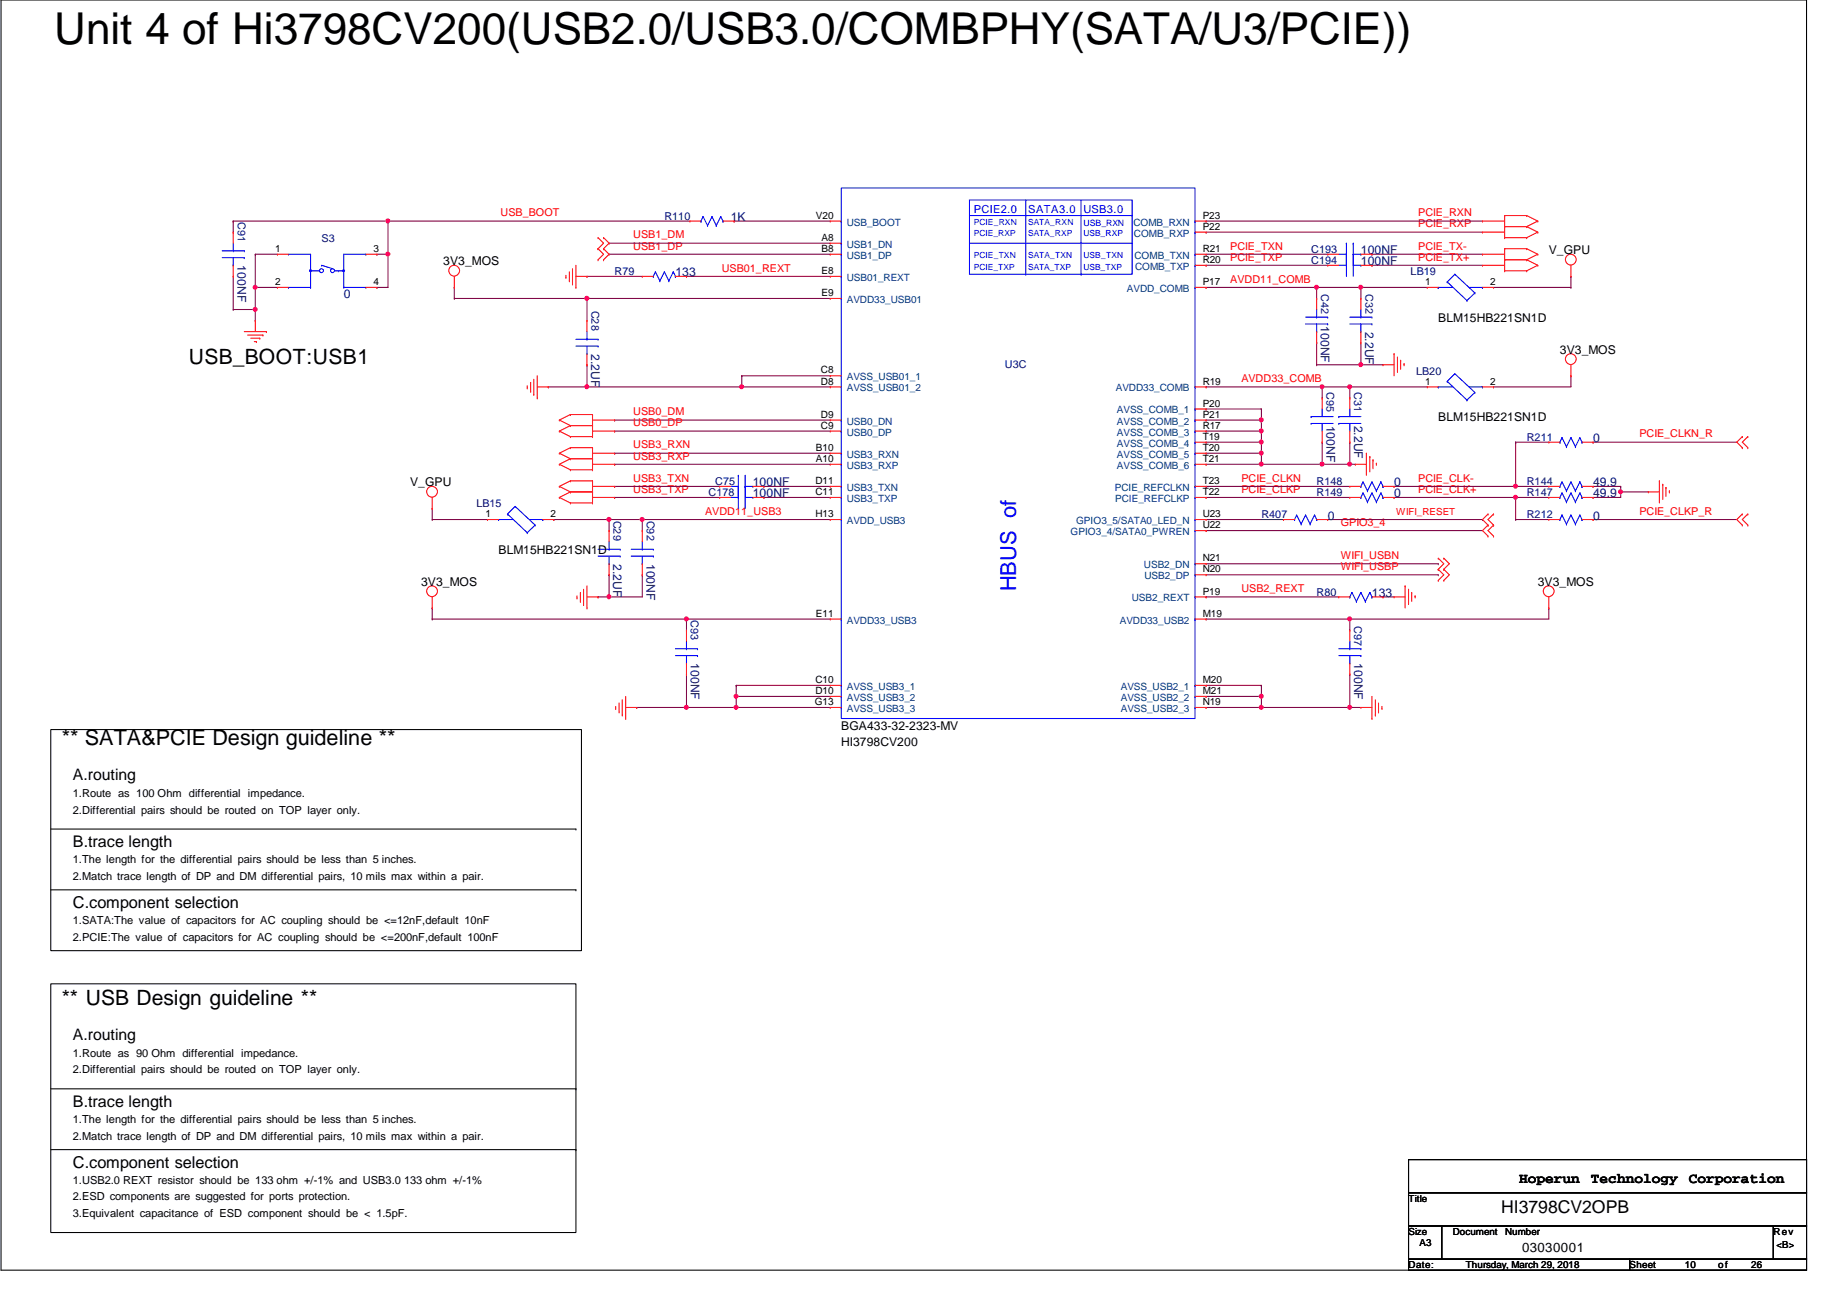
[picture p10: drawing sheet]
<svg xmlns="http://www.w3.org/2000/svg" width="297mm" height="210mm" viewBox="0 0 297 210" stroke-linecap="round" stroke-linejoin="round" font-family="sans-serif">
<path d="M.2 0h290.3v204.3h-290.3zM8.2 117.3h85.3v35.6h-85.3zM8.2 133.3h84.4M92.6 133.3h.1M8.2 158.2h84.4v40h-84.4zM8.2 143.1h84.4M92.6 143.1h.1M8.2 175.1h84.4M92.6 175.1h.1M8.2 184.9h84.4M92.6 184.9h.1" fill="none" stroke="#000" stroke-width=".17"/>
<path d="M37.5 35.6h.1M37.5 35.6v1.7M37.5 35.6h73.5M62.4 35.6h.1" fill="none" stroke="#800040" stroke-width=".17"/>
<circle cx="62.4" cy="35.5" r=".32" fill="#f0f"/>
<circle cx="62.4" cy="35.5" r=".32" fill="none" stroke="#f0f" stroke-width=".17"/>
<path d="M62.4 35.6h.1M62.4 35.6v10.6h-1.8M60.6 40.9h.1M60.6 46.2h.1M60.6 40.9h1.8M62.4 40.9h.1" fill="none" stroke="#800040" stroke-width=".17"/>
<circle cx="62.4" cy="40.9" r=".32" fill="#f0f"/>
<circle cx="62.4" cy="40.9" r=".32" fill="none" stroke="#f0f" stroke-width=".17"/>
<path d="M41.1 40.9h.1M41.1 46.2h.1M41.1 40.9h3.5M41.1 40.9v5.3M41.1 46.2h3.5" fill="none" stroke="#800040" stroke-width=".17"/>
<circle cx="41" cy="46.2" r=".32" fill="#f0f"/>
<circle cx="41" cy="46.2" r=".32" fill="none" stroke="#f0f" stroke-width=".17"/>
<path d="M37.5 49.8h.1M37.5 44.4v5.4M41.1 49.8h.1M41.1 46.2v3.6M260.6 79.1h.1M260.6 79.1v.9h-4.4M260.6 79.1h4.5M256.2 80h.1" fill="none" stroke="#800040" stroke-width=".17"/>
<circle cx="260.6" cy="79.1" r=".32" fill="#f0f"/>
<circle cx="260.6" cy="79.1" r=".32" fill="none" stroke="#f0f" stroke-width=".17"/>
<path d="M94.4 62.2h.1M94.4 62.2h39.1M119.3 62.2h.1M256.2 78.2h.1M256.2 78.2h4.4M260.6 78.2h.1M260.6 78.2v.9" fill="none" stroke="#800040" stroke-width=".17"/>
<circle cx="119.3" cy="62.2" r=".32" fill="#f0f"/>
<circle cx="119.3" cy="62.2" r=".32" fill="none" stroke="#f0f" stroke-width=".17"/>
<circle cx="94.4" cy="62.2" r=".32" fill="#f0f"/>
<circle cx="94.4" cy="62.2" r=".32" fill="none" stroke="#f0f" stroke-width=".17"/>
<path d="M94.4 58.7h.1M94.4 58.7v3.5h-6.2M88.2 62.2h.1M119.3 60.5h.1M119.3 60.5v1.7M119.3 60.5h14.2M102.4 113.8h.1M102.4 113.8h8" fill="none" stroke="#800040" stroke-width=".17"/>
<circle cx="110.4" cy="113.8" r=".32" fill="#f0f"/>
<circle cx="110.4" cy="113.8" r=".32" fill="none" stroke="#f0f" stroke-width=".17"/>
<path d="M110.4 108.5h.1M110.4 113.8h.1M110.4 108.5v5.3M110.4 113.8h23.1M118.4 113.8h.1" fill="none" stroke="#800040" stroke-width=".17"/>
<circle cx="118.4" cy="113.8" r=".32" fill="#f0f"/>
<circle cx="118.4" cy="113.8" r=".32" fill="none" stroke="#f0f" stroke-width=".17"/>
<path d="M118.4 112h.1M118.4 110.2h.1M118.4 110.2v3.6M118.4 110.2h15.1M118.4 112h15.1" fill="none" stroke="#800040" stroke-width=".17"/>
<circle cx="118.4" cy="112" r=".32" fill="#f0f"/>
<circle cx="118.4" cy="112" r=".32" fill="none" stroke="#f0f" stroke-width=".17"/>
<path d="M194 112h.1M194 112h8.9" fill="none" stroke="#800040" stroke-width=".17"/>
<circle cx="202.8" cy="112" r=".32" fill="#f0f"/>
<circle cx="202.8" cy="112" r=".32" fill="none" stroke="#f0f" stroke-width=".17"/>
<path d="M194 113.8h.1M202.9 112h.1M202.9 112v1.8h-8.9" fill="none" stroke="#800040" stroke-width=".17"/>
<circle cx="202.8" cy="113.8" r=".32" fill="#f0f"/>
<circle cx="202.8" cy="113.8" r=".32" fill="none" stroke="#f0f" stroke-width=".17"/>
<path d="M202.9 113.8h.1M217.1 108.5h.1M217.1 108.5v5.3h-14.2" fill="none" stroke="#800040" stroke-width=".17"/>
<circle cx="217.1" cy="113.8" r=".32" fill="#f0f"/>
<circle cx="217.1" cy="113.8" r=".32" fill="none" stroke="#f0f" stroke-width=".17"/>
<path d="M98 92.5h.1M98 96h.1M98 92.5v3.5M98 96h5.3M194 110.2h.1M194 110.2h8.9M202.9 110.2h.1M202.9 110.2v1.8M217.1 113.8h.1M217.1 113.8h1.8" fill="none" stroke="#800040" stroke-width=".17"/>
<circle cx="97.9" cy="96" r=".32" fill="#f0f"/>
<circle cx="97.9" cy="96" r=".32" fill="none" stroke="#f0f" stroke-width=".17"/>
<path d="M94.4 44.4h.1M94.4 44.4h8.9M211.7 58.7h.1M211.7 55.1h.1M211.7 58.7h10.7M211.7 55.1v3.6M218.9 58.7h.1M218.9 55.1v3.6M96.2 96h.1M96.2 96h1.8M103.3 92.5h.1M103.3 92.5v3.5" fill="none" stroke="#800040" stroke-width=".17"/>
<circle cx="218.8" cy="58.6" r=".32" fill="#f0f"/>
<circle cx="218.8" cy="58.6" r=".32" fill="none" stroke="#f0f" stroke-width=".17"/>
<path d="M212.6 71.1h.1M212.6 71.1v3.6M222.4 96h.1M222.4 96h1.8" fill="none" stroke="#800040" stroke-width=".17"/>
<circle cx="212.6" cy="74.6" r=".32" fill="#f0f"/>
<circle cx="212.6" cy="74.6" r=".32" fill="none" stroke="#f0f" stroke-width=".17"/>
<path d="M212.6 74.7h.1M212.6 74.7h5.4M217.1 71.1h.1M217.1 74.7h.1M217.1 71.1v3.6" fill="none" stroke="#800040" stroke-width=".17"/>
<circle cx="217.1" cy="74.6" r=".32" fill="#f0f"/>
<circle cx="217.1" cy="74.6" r=".32" fill="none" stroke="#f0f" stroke-width=".17"/>
<path d="M194 74.7h.1M194 74.7h8.9" fill="none" stroke="#800040" stroke-width=".17"/>
<circle cx="202.8" cy="74.6" r=".32" fill="#f0f"/>
<circle cx="202.8" cy="74.6" r=".32" fill="none" stroke="#f0f" stroke-width=".17"/>
<path d="M194 65.8h.1M194 67.6h.1M194 65.8h8.9M194 67.6h8.9M202.9 74.7h.1M202.9 72.9h.1M202.9 71.1h.1M202.9 69.3h.1M202.9 67.6h.1M202.9 65.8h.1M202.9 74.7h9.7M202.9 65.8v8.9" fill="none" stroke="#800040" stroke-width=".17"/>
<circle cx="202.8" cy="67.5" r=".32" fill="#f0f"/>
<circle cx="202.8" cy="67.5" r=".32" fill="none" stroke="#f0f" stroke-width=".17"/>
<path d="M194 69.3h.1M194 69.3h8.9" fill="none" stroke="#800040" stroke-width=".17"/>
<circle cx="202.8" cy="69.3" r=".32" fill="#f0f"/>
<circle cx="202.8" cy="69.3" r=".32" fill="none" stroke="#f0f" stroke-width=".17"/>
<path d="M194 71.1h.1M194 71.1h8.9" fill="none" stroke="#800040" stroke-width=".17"/>
<circle cx="202.8" cy="71.1" r=".32" fill="#f0f"/>
<circle cx="202.8" cy="71.1" r=".32" fill="none" stroke="#f0f" stroke-width=".17"/>
<path d="M194 72.9h.1M194 72.9h8.9" fill="none" stroke="#800040" stroke-width=".17"/>
<circle cx="202.8" cy="72.9" r=".32" fill="#f0f"/>
<circle cx="202.8" cy="72.9" r=".32" fill="none" stroke="#f0f" stroke-width=".17"/>
<path d="M224.2 80h.1M224.2 80h19.6" fill="none" stroke="#800040" stroke-width=".17"/>
<circle cx="243.7" cy="80" r=".32" fill="#f0f"/>
<circle cx="243.7" cy="80" r=".32" fill="none" stroke="#f0f" stroke-width=".17"/>
<path d="M224.2 78.2h.1M224.2 78.2h24.9M243.8 78.2h.1M243.8 71.1h.1M243.8 71.1v7.1M243.8 80h.1M243.8 83.6h.1M243.8 80h5.3M243.8 83.6h5.3M243.8 80v3.6" fill="none" stroke="#800040" stroke-width=".17"/>
<circle cx="243.7" cy="78.2" r=".32" fill="#f0f"/>
<circle cx="243.7" cy="78.2" r=".32" fill="none" stroke="#f0f" stroke-width=".17"/>
<g fill="none" stroke="#800040" stroke-width=".17">
<path d="M194 42.7h.1M194 40.9h.1M194 42.7h19.5M194 40.9h19.5M240.2 46.2h12.4M252.6 46.2h.1M252.6 44.4h.1M252.6 44.4v1.8M98.8 78.2h.1M98.8 78.2h16.9M194 78.2h.1M194 62.2h.1"/>
<path d="M194 78.2h23.1M194 62.2h18.6M243.8 71.1h.1M243.8 71.1h5.3M69.5 81.8h.1M69.5 83.6h.1M69.5 81.8v1.8M69.5 83.6h8.9M98.8 80h.1M98.8 80h16.9M194 80h.1M194 80h23.1"/>
</g>
<circle cx="212.6" cy="62.2" r=".32" fill="#f0f"/>
<circle cx="212.6" cy="62.2" r=".32" fill="none" stroke="#f0f" stroke-width=".17"/>
<path d="M212.6 62.2h.1M212.6 62.2h16.9M217.1 62.2h.1" fill="none" stroke="#800040" stroke-width=".17"/>
<circle cx="217.1" cy="62.2" r=".32" fill="#f0f"/>
<circle cx="217.1" cy="62.2" r=".32" fill="none" stroke="#f0f" stroke-width=".17"/>
<path d="M194 46.2h.1M194 46.2h17.7M212.6 62.2h.1M212.6 62.2v1.8M217.1 62.2h.1M217.1 62.2v1.8" fill="none" stroke="#800040" stroke-width=".17"/>
<circle cx="211.7" cy="46.2" r=".32" fill="#f0f"/>
<circle cx="211.7" cy="46.2" r=".32" fill="none" stroke="#f0f" stroke-width=".17"/>
<path d="M211.7 46.2h.1M211.7 46.2v1.8M211.7 46.2h17.8M218.9 46.2h.1" fill="none" stroke="#800040" stroke-width=".17"/>
<circle cx="218.8" cy="46.2" r=".32" fill="#f0f"/>
<circle cx="218.8" cy="46.2" r=".32" fill="none" stroke="#f0f" stroke-width=".17"/>
<path d="M218.9 46.2h.1M218.9 46.2v1.8M89.1 83.6h.1M89.1 83.6h8.9" fill="none" stroke="#800040" stroke-width=".17"/>
<circle cx="97.9" cy="83.5" r=".32" fill="#f0f"/>
<circle cx="97.9" cy="83.5" r=".32" fill="none" stroke="#f0f" stroke-width=".17"/>
<path d="M98 83.6h.1M98 83.6h35.5M103.3 83.6h.1" fill="none" stroke="#800040" stroke-width=".17"/>
<circle cx="103.3" cy="83.5" r=".32" fill="#f0f"/>
<circle cx="103.3" cy="83.5" r=".32" fill="none" stroke="#f0f" stroke-width=".17"/>
<g fill="none" stroke="#800040" stroke-width=".17">
<path d="M118.1 35.6h.1M118.1 35.6h15.4M73.1 48h.1M73.1 48h21.3M94.4 48h.1M94.4 48v3.6M110.4 44.4h.1M110.4 44.4h23.1M220.6 40.9h.1M220.6 42.7h.1M220.6 40.9h17.8M220.6 42.7h17.8"/>
<path d="M98.8 67.6h.1M98.8 69.3h.1M98.8 72.9h.1M98.8 74.7h.1M98.8 67.6h34.7M98.8 69.3h34.7M98.8 72.9h34.7M98.8 74.7h34.7M122.8 78.2h.1M122.8 78.2h10.7M98 83.6h.1M98 83.6v1.7"/>
<path d="M103.3 83.6h.1M103.3 83.6v1.7M122.8 80h.1M122.8 80h10.7M194 96h.1M194 96h21.3"/>
</g>
<circle cx="94.4" cy="48" r=".32" fill="#f0f"/>
<circle cx="94.4" cy="48" r=".32" fill="none" stroke="#f0f" stroke-width=".17"/>
<path d="M73.1 46.2h.1M73.1 46.2v1.8M94.4 48h.1M94.4 48h39.1M69.5 99.6h.1M69.5 99.6h64M110.4 99.6h.1" fill="none" stroke="#800040" stroke-width=".17"/>
<circle cx="110.4" cy="99.5" r=".32" fill="#f0f"/>
<circle cx="110.4" cy="99.5" r=".32" fill="none" stroke="#f0f" stroke-width=".17"/>
<path d="M69.5 97.8h.1M69.5 97.8v1.8M110.4 99.6h.1M110.4 99.6v1.7M217.1 99.6h.1M217.1 99.6v1.7M217.1 99.6h32" fill="none" stroke="#800040" stroke-width=".17"/>
<circle cx="217.1" cy="99.5" r=".32" fill="#f0f"/>
<circle cx="217.1" cy="99.5" r=".32" fill="none" stroke="#f0f" stroke-width=".17"/>
<g fill="none" stroke="#800040" stroke-width=".17">
<path d="M98 39.1h.1M98 39.1h35.5M194 37.3h.1M194 35.6h.1M194 37.3h44.4M194 35.6h44.4M37.5 49.8h3.6M41.1 49.8h.1M98 40.9h.1M98 40.9h35.5M240.2 62.2h.1M252.6 60.5h.1"/>
<path d="M252.6 60.5v1.7h-12.4M256.2 71.1h.1M256.2 71.1h23.1M194 99.6h.1M194 85.3h.1M194 99.6h23.1M194 85.3h44.4M194 90.7h37.3M194 92.5h37.3M231.3 90.7h.1M231.3 92.5h.1M249.1 97.8h.1"/>
<path d="M249.1 97.8v1.8M256.2 83.6h.1M256.2 83.6h23.1"/>
</g>
<circle cx="41" cy="49.8" r=".32" fill="#f0f"/>
<circle cx="41" cy="49.8" r=".32" fill="none" stroke="#f0f" stroke-width=".17"/>
<path d="M41.1 51.6h.1M41.1 49.8v1.8M194 83.6h12.4M206.4 83.6h.1M213.5 83.6h24.9M238.4 83.6h.1" fill="none" stroke="#800040" stroke-width=".17"/>
<g fill="none" stroke="#f00" stroke-width=".17">
<path d="M37.5 37.3h.1M37.5 37.3v1.8M96.2 38.2h.1M96.2 38.2l.9 .9-.9 .9M97.1 38.2h.1M97.1 38.2l.9 .9-.9 .9M111 35.6h.1M111 35.6h1.7M116.3 35.6h1.8M118.1 35.6h.1M133.5 35.6h.1M133.5 39.1h.1"/>
<path d="M133.5 35.6h1.8M133.5 39.1h1.8M192.2 37.3h1.8M192.2 35.6h1.8M194 37.3h.1M194 35.6h.1M238.4 37.3h.1M238.4 35.6h.1M238.4 37.3h3.6M238.4 35.6h3.6M242 36.4h.1M242 38.2h.1"/>
<path d="M242 34.7h.1M242 34.7v3.5M242 36.4h3.5M242 38.2h3.5M242 34.7h3.5M245.5 36.4h.1M245.5 38.2h.1M245.5 34.7h.1M245.5 36.4l1.8 .9M245.5 34.7l1.8 .9M247.3 37.3h.1M247.3 35.6h.1"/>
<path d="M247.3 37.3l-1.8 .9M247.3 35.6l-1.8 .8M37.5 44.4h.1M37.5 42.7v1.7M39.3 53.3h3.5M39.8 53.9h2.5M40.3 54.4h1.5M40.9 54.9h.3M41.1 51.6h.1M41.1 51.6v1.7M41.2 54.9h.1M41.8 54.4h.1"/>
<path d="M42.3 53.9h.1M42.8 53.3h.1M44.6 40.9h.1M44.6 46.2h.1M44.6 40.9h1.8M44.6 46.2h1.8M58.8 40.9h1.8M58.8 46.2h1.8M60.6 40.9h.1M60.6 46.2h.1M73.1 46.2h.1M73.1 44.4v1.8"/>
<path d="M91 44.6h.1M91 44.3v.3M91.6 45.2h.1M91.6 43.7v1.5M92.1 45.7h.1M92.1 43.2v2.5M92.6 46.2h.1M92.6 44.4h1.8M92.6 42.7v3.5M94.4 44.4h.1M94.4 51.6h.1M94.4 58.7h.1"/>
<path d="M94.4 51.6v1.7M94.4 56.9v1.8M96.2 40h.1M96.2 41.8h.1M96.2 40l.9 .9-.9 .9M97.1 40h.1M97.1 41.8h.1M97.1 40l.9 .9-.9 .9M103.3 44.4h.1M103.3 44.4h1.8M108.6 44.4h1.8M110.4 44.4h.1"/>
<path d="M133.5 48h.1M133.5 44.4h.1M133.5 40.9h.1M133.5 40.9h1.8M133.5 44.4h1.8M133.5 48h1.8M192.2 42.7h1.8M192.2 40.9h1.8M192.2 46.2h1.8M194 46.2h.1M194 42.7h.1M194 40.9h.1"/>
<path d="M211.7 48h.1M211.7 55.1h.1M211.7 48v1.8M211.7 53.3v1.8M213.5 40.9h.1M213.5 42.7h.1M213.5 42.7h1.8M213.5 40.9h1.8M218.9 48h.1M218.9 55.1h.1M218.9 42.7h1.7M218.9 40.9h1.7"/>
<path d="M218.9 48v1.8M218.9 53.3v1.8M220.6 40.9h.1M220.6 42.7h.1M222.4 58.7h.1M222.4 58.7h1.8M224.2 56.9h.1M224.2 56.9v3.6M224.7 57.4h.1M224.7 57.4v2.5M225.3 58h.1M225.3 58v1.4"/>
<path d="M225.8 58.5h.1M225.8 58.5v.3M229.5 46.2h.1M229.5 46.2h1.8M238.4 42.7h.1M238.4 40.9h.1M238.4 42.7h3.6M238.4 40.9h3.6M238.4 46.2h1.8M240.2 46.2h.1M242 41.8h.1M242 43.6h.1"/>
<path d="M242 40h.1M242 41.8h3.5M242 40v3.6M242 43.6h3.5M242 40h3.5M245.5 41.8h.1M245.5 43.6h.1M245.5 40h.1M245.5 41.8l1.8 .9M245.5 40l1.8 .9M247.3 42.7h.1M247.3 40.9h.1"/>
<path d="M247.3 42.7l-1.8 .9M247.3 40.9l-1.8 .9M252.6 44.4h.1M252.6 42.7v1.7M252.6 58.7v1.8M84.8 62.4h.1M84.8 62.1v.3M85.3 62.9h.1M85.3 61.5v1.4M85.8 63.5h.1M85.8 61v2.5M86.4 64h.1"/>
<path d="M86.4 62.2h1.8M86.4 60.5v3.5M88.2 62.2h.1M90 74.7h.1M90 78.2h.1M90 67.6h.1M90 69.3h.1M90 72.9h.1M90 74.7l1.7 .9M90 78.2l1.7 .9M90 67.6l1.7 .9M90 69.3l1.7 .9"/>
<path d="M90 72.9l1.7 .9M91.7 73.8h.1M91.7 75.6h.1M91.7 77.3h.1M91.7 79.1h.1M91.7 66.7h.1M91.7 68.5h.1M91.7 70.2h.1M91.7 72h.1M91.7 79.1h3.6M91.7 73.8l-1.7 .9M91.7 73.8h3.6"/>
<path d="M91.7 75.6h3.6M91.7 77.3l-1.7 .9M91.7 77.3h3.6M91.7 66.7l-1.7 .9M91.7 66.7h3.6M91.7 68.5h3.6M91.7 68.5l-1.7 .8M91.7 70.2h3.6M91.7 72l-1.7 .9M91.7 72h3.6M91.7 79.1l-1.7 .9M95.3 73.8h.1"/>
<path d="M95.3 75.6h.1M95.3 77.3h.1M95.3 79.1h.1M95.3 66.7h.1M95.3 68.5h.1M95.3 70.2h.1M95.3 72h.1M95.3 74.7h3.5M95.3 66.7v3.5M95.3 72v3.6M95.3 77.3v3.6M95.3 78.2h3.5"/>
<path d="M95.3 67.6h3.5M95.3 69.3h3.5M95.3 72.9h3.5M98.8 74.7h.1M98.8 78.2h.1M98.8 67.6h.1M98.8 69.3h.1M98.8 72.9h.1M115.7 78.2h.1M115.7 78.2h1.8M121.1 78.2h1.7M122.8 78.2h.1"/>
<path d="M133.5 78.2h.1M133.5 62.2h.1M133.5 60.5h.1M133.5 74.7h.1M133.5 72.9h.1M133.5 69.3h.1M133.5 67.6h.1M133.5 62.2h1.8M133.5 74.7h1.8M133.5 78.2h1.8M133.5 67.6h1.8M133.5 69.3h1.8"/>
<path d="M133.5 72.9h1.8M133.5 60.5h1.8M192.2 62.2h1.8M192.2 74.7h1.8M192.2 78.2h1.8M192.2 67.6h1.8M192.2 69.3h1.8M192.2 72.9h1.8M192.2 71.1h1.8M192.2 65.8h1.8M194 62.2h.1M194 78.2h.1"/>
<path d="M194 74.7h.1M194 72.9h.1M194 71.1h.1M194 69.3h.1M194 67.6h.1M194 65.8h.1M212.6 71.1h.1M212.6 64h.1M212.6 64v1.8M212.6 69.3v1.8M217.1 71.1h.1M217.1 64h.1"/>
<path d="M217.1 78.2h.1M217.1 78.2h1.8M217.1 64v1.8M217.1 69.3v1.8M218 74.7h.1M218 74.7h1.7M219.7 72.9h.1M219.7 72.9v3.6M220.3 73.4h.1M220.3 73.4v2.5M220.8 74h.1M220.8 74v1.4"/>
<path d="M221.4 74.5h.1M221.4 74.5v.3M222.4 78.2h1.8M224.2 78.2h.1M229.5 62.2h.1M229.5 62.2h1.8M238.4 62.2h1.8M240.2 62.2h.1M249.1 71.1h.1M249.1 78.2h.1M249.1 78.2h1.8M249.1 71.1h1.8"/>
<path d="M252.6 60.5h.1M254.4 78.2h1.8M254.4 71.1h1.8M256.2 71.1h.1M256.2 78.2h.1M265.1 79.1h.1M265.1 79.1h1.8M266.9 77.3h.1M266.9 77.3v3.6M267.4 77.9h.1M267.4 77.9v2.4M267.9 78.4h.1"/>
<path d="M267.9 78.4v1.4M268.5 79h.1M268.5 79v.3M280.2 70.2h.1M280.2 72h.1M280.2 70.2l-.9 .9 .9 .9M281.1 72h.1M281.1 70.2h.1M281.1 70.2l-.9 .9 .9 .9M69.5 81.8h.1M69.5 97.8h.1M69.5 80v1.8"/>
<path d="M69.5 96v1.8M78.4 83.6h.1M78.4 83.6h1.8M87.3 83.6h1.8M89.1 83.6h.1M90 80h.1M90 80l1.7 .9M91.7 80.9h.1M91.7 80.9h3.6M92.8 96.2h.1M92.8 95.8v.4M93.3 96.7h.1"/>
<path d="M93.3 95.3v1.4M93.8 97.2h.1M93.8 94.8v2.4M94.4 97.8h.1M94.4 96h1.8M94.4 94.2v3.6M95.3 80.9h.1M95.3 80h3.5M96.2 96h.1M98 85.3h.1M98 92.5h.1M98 85.3v1.8"/>
<path d="M98 90.7v1.8M98.8 80h.1M103.3 85.3h.1M103.3 92.5h.1M103.3 85.3v1.8M103.3 90.7v1.8M115.7 80h.1M115.7 80h1.8M121.1 80h1.7M122.8 80h.1M133.5 99.6h.1M133.5 83.6h.1"/>
<path d="M133.5 80h.1M133.5 80h1.8M133.5 99.6h1.8M133.5 83.6h1.8M192.2 96h1.8M192.2 80h1.8M192.2 99.6h1.8M192.2 83.6h1.8M192.2 92.5h1.8M192.2 90.7h1.8M192.2 85.3h1.8M194 96h.1"/>
<path d="M194 99.6h.1M194 92.5h.1M194 90.7h.1M194 80h.1M194 85.3h.1M194 83.6h.1M206.4 83.6h.1M206.4 83.6h1.8M211.7 83.6h1.8M213.5 83.6h.1M215.3 96h.1M215.3 96h1.8"/>
<path d="M217.1 80h.1M217.1 80h1.8M220.6 96h1.8M222.4 96h.1M222.4 80h1.8M224.2 96h.1M224.2 80h.1M224.2 96h1.8M226 94.2h.1M226 94.2v3.6M226.5 94.8h.1M226.5 94.8v2.4"/>
<path d="M227 95.3h.1M227 95.3v1.4M227.6 95.8h.1M227.6 95.8v.4M231.3 91.6h.1M231.3 93.3h.1M231.3 89.8h.1M231.3 91.6l.9 .9-.9 .8M231.3 89.8l.9 .9-.9 .9M232.2 93.3h.1M232.2 91.6h.1M232.2 89.8h.1"/>
<path d="M232.2 89.8l.9 .9-.9 .9M232.2 91.6l.9 .9-.9 .8M239.3 84.5h.1M239.3 86.2h.1M239.3 82.7h.1M239.3 84.5l-.9 .8 .9 .9M239.3 82.7l-.9 .9 .9 .9M240.2 86.2h.1M240.2 84.5h.1M240.2 82.7h.1M240.2 84.5l-.9 .8 .9 .9M240.2 82.7l-.9 .9 .9 .9"/>
<path d="M249.1 97.8h.1M249.1 80h.1M249.1 83.6h.1M249.1 80h1.8M249.1 96v1.8M249.1 83.6h1.8M254.4 80h1.8M254.4 83.6h1.8M256.2 80h.1M256.2 83.6h.1M280.2 82.7h.1M280.2 84.5h.1"/>
<path d="M280.2 82.7l-.9 .9 .9 .9M281.1 84.5h.1M281.1 82.7h.1M281.1 82.7l-.9 .9 .9 .9M99 114h.1M99 113.6v.4M99.6 114.5h.1M99.6 113.1v1.4M100.1 115h.1M100.1 112.6v2.4M100.6 115.6h.1M100.6 113.8h1.8"/>
<path d="M100.6 112v3.6M102.4 113.8h.1M110.4 101.3h.1M110.4 108.5h.1M110.4 101.3v1.8M110.4 106.7v1.8M133.5 113.8h.1M133.5 112h.1M133.5 110.2h.1M133.5 113.8h1.8M133.5 112h1.8M133.5 110.2h1.8"/>
<path d="M192.2 113.8h1.8M192.2 112h1.8M192.2 110.2h1.8M194 113.8h.1M194 112h.1M194 110.2h.1M217.1 101.3h.1M217.1 108.5h.1M217.1 101.3v1.8M217.1 106.7v1.8M218.9 113.8h.1M218.9 113.8h1.7"/>
<path d="M220.6 115.6h.1M220.6 112v3.6M221.2 115h.1M221.2 112.6v2.4M221.7 114.5h.1M221.7 113.1v1.4M222.2 114h.1M222.2 113.6v.4"/>
<circle cx="73" cy="43.5" r=".87"/>
<circle cx="252.6" cy="57.8" r=".87"/>
<circle cx="252.6" cy="41.8" r=".87"/>
<circle cx="69.5" cy="79.1" r=".87"/>
<circle cx="69.5" cy="95.1" r=".87"/>
<circle cx="249.1" cy="95.1" r=".87"/>
</g>
<path d="M226.5 186.5h64v5.4h-64zM226.5 191.9h64v5.3h-64zM226.5 197.2h5.4v5.3h-5.4zM231.9 197.2h53.3v5.3h-53.3zM285.2 197.2h5.3v5.3h-5.3zM226.5 202.5h35.6v1.8h-35.6zM262.1 202.5h28.4v1.8h-28.4z" fill="none" stroke="#000" stroke-width=".17"/>
<g fill="none" stroke="#00f" stroke-width=".17">
<path d="M37.5 39.1v1.2M112.7 35.6h.1M113.1 34.8h.1M113.1 34.8l.7 1.5M113.1 34.8l-.4 .8M113.8 36.3h.1M114.5 34.8h.1M114.5 34.8l.7 1.5M114.5 34.8l-.7 1.5M115.2 36.3h.1M115.9 34.8h.1M115.9 34.8l-.7 1.5"/>
<path d="M115.9 34.8l.4 .8M116.3 35.6h.1M135.3 30.2h56.9v85.4h-56.9zM135.3 35.6h.1M135.3 39.1h.1M155.9 32.2h26.2v11.9h-26.2zM155.9 34.7h26.2M155.9 39.1h26.2M165 32.2v11.9M173.9 32.2v11.9M182.1 34.7h.1M182.1 39.1h.1"/>
<path d="M192.2 37.3h.1M192.2 35.6h.1M216.5 39.1h.1M216.5 39.1v5.3M217.6 39.1h.1M217.6 39.1v5.3M35.7 41.4h3.6M35.7 40.3h3.6M37.5 42.7h.1M37.5 40.3h.1M37.5 41.4v1.3M39.3 41.4h.1"/>
<path d="M39.3 40.3h.1M46.4 46.2h.1M46.4 40.9h.1M46.4 40.9h3.5v5.3M46.4 46.2h3.5M49.8 43.4h.2v.2h-.2zM49.9 46.2h.1M49.9 43.6h.1M49.9 43.6h1.5M51.4 43.6h.1M51.7 42.7h.1M51.7 42.7l1.8 .5"/>
<path d="M53.8 43.6h1.5M54.4 43.6h.1M55.1 43.4h.3v.2h-.3zM55.3 43.6h.1M55.3 46.2h.1M55.3 46.2h3.5M58.8 40.9h.1M58.8 46.2h.1M58.8 40.9h-3.5v5.3M92.6 55.7h3.6M92.6 54.6h3.6M94.4 56.9h.1"/>
<path d="M94.4 54.6h.1M94.4 53.3v1.3M94.4 55.7v1.2M96.2 55.7h.1M96.2 54.6h.1M105.1 44.4h.1M105.4 43.7h.1M105.4 43.7l.7 1.5M105.4 43.7l-.3 .7M106.1 45.2h.1M106.8 43.7h.1M106.8 43.7l.8 1.5"/>
<path d="M106.8 43.7l-.7 1.5M107.6 45.2h.1M108.3 43.7h.1M108.3 43.7l-.7 1.5M108.3 43.7l.3 .7M108.6 44.4h.1M135.3 48h.1M135.3 44.4h.1M135.3 40.9h.1M165 44.1h.1M173.9 44.1h.1M192.2 46.2h.1"/>
<path d="M192.2 42.7h.1M192.2 40.9h.1M210 52.1h3.5M210 51h3.5M211.7 53.3h.1M211.7 51h.1M211.7 49.8v1.2M211.7 52.1v1.2M213.5 52.1h.1M213.5 51h.1M215.3 40.9h1.2M215.3 42.7h1.2"/>
<path d="M216.5 40.9h.1M216.5 42.7h.1M217.1 52.1h3.5M217.1 51h3.5M217.6 40.9h.1M217.6 40.9h1.3M217.6 42.7h1.3M218.9 40.9h.1M218.9 53.3h.1M218.9 51h.1M218.9 42.7h.1M218.9 49.8v1.2"/>
<path d="M218.9 52.1v1.2M220.6 52.1h.1M220.6 51h.1M231.3 46.2h.1M231.3 46.2h2.3M232.7 45.3h.1M232.7 45.3l3.2 3M234 44.1h.1M234 44.1l-1.3 1.2M234 44.1l3.2 3M235.9 48.3h.1M236.3 46.2h2.1"/>
<path d="M237.2 47.1h.1M237.2 47.1l-1.3 1.2M238.4 46.2h.1M117.5 78.2h1.2M118.7 78.2h.1M118.7 76.5h.1M118.7 76.5v5.3M119.8 76.5h.1M119.8 78.2h.1M119.8 78.2h1.3M119.8 76.5v5.3M121.1 78.2h.1"/>
<path d="M135.3 78.2h.1M135.3 62.2h.1M135.3 60.5h.1M135.3 74.7h.1M135.3 72.9h.1M135.3 69.3h.1M135.3 67.6h.1M192.2 62.2h.1M192.2 78.2h.1M192.2 74.7h.1M192.2 72.9h.1M192.2 71.1h.1"/>
<path d="M192.2 69.3h.1M192.2 67.6h.1M192.2 65.8h.1M210.9 67h.1M210.9 68.1h.1M210.9 67h3.5M210.9 68.1h3.5M212.6 65.8h.1M212.6 68.1h.1M212.6 65.8v1.2M212.6 68.1v1.2M215.3 67h.1"/>
<path d="M215.3 68.1h.1M215.3 67h3.6M215.3 68.1h3.6M217.1 65.8h.1M217.1 68.1h.1M217.1 65.8v1.2M217.1 68.1v1.2M218.9 78.2h.1M219.2 79.3h.1M219.2 77.5h.1M219.2 79.3l.7 1.4M219.2 79.3l-.3 .7"/>
<path d="M219.2 77.5l.7 1.5M219.2 77.5l-.3 .7M219.9 79h.1M220.6 79.3h.1M220.6 77.5h.1M220.6 79.3l.8 1.4M220.6 79.3l-.7 1.4M220.6 77.5l.8 1.5M220.6 77.5l-.7 1.5M221.4 79h.1M222.1 79.3h.1M222.1 77.5h.1"/>
<path d="M222.1 79.3l-.7 1.4M222.1 79.3l.3 .7M222.1 77.5l-.7 1.5M222.1 77.5l.3 .7M222.4 78.2h.1M231.3 62.2h.1M231.3 62.2h2.3M232.7 61.3h.1M232.7 61.3l3.2 3M234 60.1h.1M234 60.1l-1.3 1.2M234 60.1l3.2 3"/>
<path d="M235.9 64.3h.1M236.3 62.2h2.1M237.2 63.1h.1M237.2 63.1l-1.3 1.2M238.4 62.2h.1M250.9 71.1h.1M250.9 78.2h.1M251.2 70.4h.1M251.2 79.3h.1M251.2 77.5h.1M251.2 70.4l.7 1.4M251.2 70.4l-.3 .7"/>
<path d="M251.2 79.3l.7 1.4M251.2 79.3l-.3 .7M251.2 77.5l.7 1.5M251.2 77.5l-.3 .7M251.9 71.8h.1M251.9 79h.1M252.6 70.4h.1M252.6 79.3h.1M252.6 77.5h.1M252.6 70.4l.8 1.4M252.6 70.4l-.7 1.4M252.6 79.3l.8 1.4"/>
<path d="M252.6 79.3l-.7 1.4M252.6 77.5l.8 1.5M252.6 77.5l-.7 1.5M253.4 71.8h.1M253.4 79h.1M254.1 70.4h.1M254.1 79.3h.1M254.1 77.5h.1M254.1 70.4l-.7 1.4M254.1 70.4l.3 .7M254.1 79.3l-.7 1.4M254.1 79.3l.3 .7"/>
<path d="M254.1 77.5l-.7 1.5M254.1 77.5l.3 .7M254.4 71.1h.1M254.4 78.2h.1M80.2 83.6h.1M80.2 83.6h2.3M81.6 82.7h.1M81.6 82.7l3.2 3M82.8 81.4h.1M82.8 81.4l-1.2 1.3M82.8 81.4l3.3 3.1M84.8 85.7h.1"/>
<path d="M85.2 83.6h2.1M86.1 84.5h.1M86.1 84.5l-1.3 1.2M87.3 83.6h.1M96.2 89.5h3.5M96.2 88.3h3.5M98 90.7h.1M98 88.3h.1M98 87.1v1.2M98 89.5v1.2M99.7 89.5h.1M99.7 88.3h.1"/>
<path d="M101.5 89.5h3.6M101.5 88.3h3.6M103.3 90.7h.1M103.3 88.3h.1M103.3 87.1v1.2M103.3 89.5v1.2M105.1 89.5h.1M105.1 88.3h.1M117.5 80h1.2M118.7 80h.1M119.8 80h1.3M121.1 80h.1"/>
<path d="M135.3 99.6h.1M135.3 83.6h.1M135.3 80h.1M192.2 96h.1M192.2 99.6h.1M192.2 92.5h.1M192.2 90.7h.1M192.2 80h.1M192.2 85.3h.1M192.2 83.6h.1M208.2 83.6h.1M208.5 82.8h.1"/>
<path d="M208.5 82.8l.8 1.5M208.5 82.8l-.3 .8M209.3 84.3h.1M210 82.8h.1M210 82.8l.7 1.5M210 82.8l-.7 1.5M210.7 84.3h.1M211.4 82.8h.1M211.4 82.8l-.7 1.5M211.4 82.8l.3 .8M211.7 83.6h.1M217.1 96h.1"/>
<path d="M217.4 95.3h.1M217.4 95.3l.7 1.4M217.4 95.3l-.3 .7M218.1 96.7h.1M218.9 80h.1M218.9 95.3h.1M218.9 95.3l.7 1.4M218.9 95.3l-.8 1.4M219.6 96.7h.1M219.9 80.7h.1M220.3 95.3h.1M220.3 95.3l-.7 1.4"/>
<path d="M220.3 95.3l.3 .7M220.6 96h.1M221.4 80.7h.1M222.4 80h.1M250.9 80h.1M250.9 83.6h.1M251.2 82.8h.1M251.2 82.8l.7 1.5M251.2 82.8l-.3 .8M251.9 80.7h.1M251.9 84.3h.1M252.6 82.8h.1"/>
<path d="M252.6 82.8l.8 1.5M252.6 82.8l-.7 1.5M253.4 80.7h.1M253.4 84.3h.1M254.1 82.8h.1M254.1 82.8l-.7 1.5M254.1 82.8l.3 .8M254.4 80h.1M254.4 83.6h.1M108.6 105.5h3.6M108.6 104.4h3.6M110.4 106.7h.1"/>
<path d="M110.4 104.4h.1M110.4 103.1v1.3M110.4 105.5v1.2M112.2 105.5h.1M112.2 104.4h.1M135.3 113.8h.1M135.3 112h.1M135.3 110.2h.1M192.2 113.8h.1M192.2 112h.1M192.2 110.2h.1M215.3 105.5h3.6"/>
<path d="M215.3 104.4h3.6M217.1 106.7h.1M217.1 104.4h.1M217.1 103.1v1.3M217.1 105.5v1.2M218.9 105.5h.1M218.9 104.4h.1"/>
<circle cx="51.7" cy="43.5" r=".32"/>
<circle cx="53.5" cy="43.5" r=".32"/>
</g>
<path d="M202.9 83.6h4.1" fill="none" stroke="#000080" stroke-width=".16"/>
<circle cx="62.4" cy="35.5" r=".32" fill="#f0f"/>
<circle cx="62.4" cy="35.5" r=".32" fill="none" stroke="#f0f" stroke-width=".17"/>
<circle cx="62.4" cy="40.9" r=".32" fill="#f0f"/>
<circle cx="62.4" cy="40.9" r=".32" fill="none" stroke="#f0f" stroke-width=".17"/>
<circle cx="41" cy="46.2" r=".32" fill="#f0f"/>
<circle cx="41" cy="46.2" r=".32" fill="none" stroke="#f0f" stroke-width=".17"/>
<circle cx="260.6" cy="79.1" r=".32" fill="#f0f"/>
<circle cx="260.6" cy="79.1" r=".32" fill="none" stroke="#f0f" stroke-width=".17"/>
<circle cx="119.3" cy="62.2" r=".32" fill="#f0f"/>
<circle cx="119.3" cy="62.2" r=".32" fill="none" stroke="#f0f" stroke-width=".17"/>
<circle cx="94.4" cy="62.2" r=".32" fill="#f0f"/>
<circle cx="94.4" cy="62.2" r=".32" fill="none" stroke="#f0f" stroke-width=".17"/>
<circle cx="110.4" cy="113.8" r=".32" fill="#f0f"/>
<circle cx="110.4" cy="113.8" r=".32" fill="none" stroke="#f0f" stroke-width=".17"/>
<circle cx="118.4" cy="113.8" r=".32" fill="#f0f"/>
<circle cx="118.4" cy="113.8" r=".32" fill="none" stroke="#f0f" stroke-width=".17"/>
<circle cx="118.4" cy="112" r=".32" fill="#f0f"/>
<circle cx="118.4" cy="112" r=".32" fill="none" stroke="#f0f" stroke-width=".17"/>
<circle cx="202.8" cy="112" r=".32" fill="#f0f"/>
<circle cx="202.8" cy="112" r=".32" fill="none" stroke="#f0f" stroke-width=".17"/>
<circle cx="202.8" cy="113.8" r=".32" fill="#f0f"/>
<circle cx="202.8" cy="113.8" r=".32" fill="none" stroke="#f0f" stroke-width=".17"/>
<circle cx="217.1" cy="113.8" r=".32" fill="#f0f"/>
<circle cx="217.1" cy="113.8" r=".32" fill="none" stroke="#f0f" stroke-width=".17"/>
<circle cx="97.9" cy="96" r=".32" fill="#f0f"/>
<circle cx="97.9" cy="96" r=".32" fill="none" stroke="#f0f" stroke-width=".17"/>
<circle cx="218.8" cy="58.6" r=".32" fill="#f0f"/>
<circle cx="218.8" cy="58.6" r=".32" fill="none" stroke="#f0f" stroke-width=".17"/>
<circle cx="212.6" cy="74.6" r=".32" fill="#f0f"/>
<circle cx="212.6" cy="74.6" r=".32" fill="none" stroke="#f0f" stroke-width=".17"/>
<circle cx="217.1" cy="74.6" r=".32" fill="#f0f"/>
<circle cx="217.1" cy="74.6" r=".32" fill="none" stroke="#f0f" stroke-width=".17"/>
<circle cx="202.8" cy="74.6" r=".32" fill="#f0f"/>
<circle cx="202.8" cy="74.6" r=".32" fill="none" stroke="#f0f" stroke-width=".17"/>
<circle cx="202.8" cy="67.5" r=".32" fill="#f0f"/>
<circle cx="202.8" cy="67.5" r=".32" fill="none" stroke="#f0f" stroke-width=".17"/>
<circle cx="202.8" cy="69.3" r=".32" fill="#f0f"/>
<circle cx="202.8" cy="69.3" r=".32" fill="none" stroke="#f0f" stroke-width=".17"/>
<circle cx="202.8" cy="71.1" r=".32" fill="#f0f"/>
<circle cx="202.8" cy="71.1" r=".32" fill="none" stroke="#f0f" stroke-width=".17"/>
<circle cx="202.8" cy="72.9" r=".32" fill="#f0f"/>
<circle cx="202.8" cy="72.9" r=".32" fill="none" stroke="#f0f" stroke-width=".17"/>
<circle cx="243.7" cy="80" r=".32" fill="#f0f"/>
<circle cx="243.7" cy="80" r=".32" fill="none" stroke="#f0f" stroke-width=".17"/>
<circle cx="243.7" cy="78.2" r=".32" fill="#f0f"/>
<circle cx="243.7" cy="78.2" r=".32" fill="none" stroke="#f0f" stroke-width=".17"/>
<circle cx="212.6" cy="62.2" r=".32" fill="#f0f"/>
<circle cx="212.6" cy="62.2" r=".32" fill="none" stroke="#f0f" stroke-width=".17"/>
<circle cx="217.1" cy="62.2" r=".32" fill="#f0f"/>
<circle cx="217.1" cy="62.2" r=".32" fill="none" stroke="#f0f" stroke-width=".17"/>
<circle cx="211.7" cy="46.2" r=".32" fill="#f0f"/>
<circle cx="211.7" cy="46.2" r=".32" fill="none" stroke="#f0f" stroke-width=".17"/>
<circle cx="218.8" cy="46.2" r=".32" fill="#f0f"/>
<circle cx="218.8" cy="46.2" r=".32" fill="none" stroke="#f0f" stroke-width=".17"/>
<circle cx="97.9" cy="83.5" r=".32" fill="#f0f"/>
<circle cx="97.9" cy="83.5" r=".32" fill="none" stroke="#f0f" stroke-width=".17"/>
<circle cx="103.3" cy="83.5" r=".32" fill="#f0f"/>
<circle cx="103.3" cy="83.5" r=".32" fill="none" stroke="#f0f" stroke-width=".17"/>
<circle cx="94.4" cy="48" r=".32" fill="#f0f"/>
<circle cx="94.4" cy="48" r=".32" fill="none" stroke="#f0f" stroke-width=".17"/>
<circle cx="110.4" cy="99.5" r=".32" fill="#f0f"/>
<circle cx="110.4" cy="99.5" r=".32" fill="none" stroke="#f0f" stroke-width=".17"/>
<circle cx="217.1" cy="99.5" r=".32" fill="#f0f"/>
<circle cx="217.1" cy="99.5" r=".32" fill="none" stroke="#f0f" stroke-width=".17"/>
<circle cx="41" cy="49.8" r=".32" fill="#f0f"/>
<circle cx="41" cy="49.8" r=".32" fill="none" stroke="#f0f" stroke-width=".17"/>
<text font-size="7.1" x="8.7" y="7.1">Unit 4 of Hi3798CV200(USB2.0/USB3.0/COMBPHY(SATA/U3/PCIE))</text>
<text font-size="3.5" fill="#00f" x="163.4" y="95.1" transform="rotate(-90 163.4 95.1)">HBUS of</text>
<text font-size="3.5" x="9.9" y="119.9">** SATA&amp;PCIE Design guideline **</text>
<g font-size="3.4">
<text x="30.4" y="58.5">USB_BOOT:USB1</text>
<text x="9.9" y="161.6">** USB Design guideline **</text>
</g>
<text font-size="2.8" x="241.4" y="195.1">HI3798CV2OPB</text>
<g font-size="2.6">
<text x="11.7" y="136.2">B.trace length</text>
<text x="11.7" y="146">C.component selection</text>
<text x="11.7" y="178">B.trace length</text>
<text x="11.7" y="187.8">C.component selection</text>
</g>
<g font-size="2.5">
<text x="11.7" y="125.5">A.routing</text>
<text x="11.7" y="167.3">A.routing</text>
</g>
<g font-size="2.3">
<text x="244.3" y="190.2">Hoperun</text>
<text x="255.9" y="190.2">Technology</text>
<text x="271.6" y="190.2">Corporation</text>
</g>
<text font-size="2.1" x="244.8" y="201.4">03030001</text>
<g font-size="1.9" fill="#000080">
<text x="117.5" y="35.6">1K</text>
<text x="218.9" y="40.9">100NF</text>
<text x="38.2" y="42.7" transform="rotate(90 38.2 42.7)">100NF</text>
<text x="108.6" y="44.4">133</text>
<text x="218.9" y="42.7">100NF</text>
<text x="55.3" y="48">0</text>
<text x="212.4" y="52.5" transform="rotate(90 212.4 52.5)">100NF</text>
<text x="219.5" y="53.3" transform="rotate(90 219.5 53.3)">2.2UF</text>
<text x="95.1" y="56.9" transform="rotate(90 95.1 56.9)">2.2UF</text>
<text x="213.3" y="68.5" transform="rotate(90 213.3 68.5)">100NF</text>
<text x="217.8" y="68.5" transform="rotate(90 217.8 68.5)">2.2UF</text>
<text x="256.2" y="71.1">0</text>
<text x="121.1" y="78.2">100NF</text>
<text x="121.1" y="80">100NF</text>
<text x="213.5" y="83.6">0</text>
<text x="224.2" y="80">0</text>
<text x="224.2" y="78.2">0</text>
<text x="256.2" y="80">49.9</text>
<text x="256.2" y="78.2">49.9</text>
<text x="256.2" y="83.6">0</text>
<text x="98.6" y="90.7" transform="rotate(90 98.6 90.7)">2.2UF</text>
<text x="104" y="90.7" transform="rotate(90 104 90.7)">100NF</text>
<text x="220.6" y="96">133</text>
<text x="111.1" y="106.7" transform="rotate(90 111.1 106.7)">100NF</text>
<text x="217.8" y="106.7" transform="rotate(90 217.8 106.7)">100NF</text>
</g>
<g font-size="1.9">
<text x="249.1" y="40.9">V_GPU</text>
<text x="71.3" y="42.7">3V3_MOS</text>
<text x="231.3" y="51.7">BLM15HB221SN1D</text>
<text x="250.9" y="56.9">3V3_MOS</text>
<text x="231.3" y="67.7">BLM15HB221SN1D</text>
<text x="66" y="78.2">V_GPU</text>
<text x="80.2" y="89.1">BLM15HB221SN1D</text>
<text x="67.7" y="94.2">3V3_MOS</text>
<text x="247.3" y="94.2">3V3_MOS</text>
<text x="135.3" y="117.3">BGA433-32-2323-MV</text>
<text x="135.3" y="120">HI3798CV200</text>
</g>
<g font-size="1.8" fill="#00f">
<text x="156.6" y="34.3">PCIE2.0</text>
<text x="165.4" y="34.3">SATA3.0</text>
<text x="174.2" y="34.3">USB3.0</text>
</g>
<g font-size="1.8">
<text x="11.7" y="130.9">2.Differential pairs should be routed on TOP layer only.</text>
<text x="11.7" y="128.2">1.Route as 100 Ohm differential impedance.</text>
<text x="11.7" y="138.9">1.The length for the differential pairs should be less than 5 inches.</text>
<text x="11.7" y="141.5">2.Match trace length of DP and DM differential pairs, 10 mils max within a pair.</text>
<text x="11.7" y="148.6">1.SATA:The value of capacitors for AC coupling should be &lt;=12nF,default 10nF</text>
<text x="11.7" y="151.3">2.PCIE:The value of capacitors for AC coupling should be &lt;=200nF,default 100nF</text>
<text x="11.7" y="172.6">2.Differential pairs should be routed on TOP layer only.</text>
<text x="11.7" y="170">1.Route as 90 Ohm differential impedance.</text>
<text x="11.7" y="183.3">2.Match trace length of DP and DM differential pairs, 10 mils max within a pair.</text>
<text x="11.7" y="180.6">1.The length for the differential pairs should be less than 5 inches.</text>
<text x="11.7" y="190.4">1.USB2.0 REXT resistor should be 133 ohm +/-1% and USB3.0 133 ohm +/-1%</text>
<text x="11.7" y="195.7">3.Equivalent capacitance of ESD component should be &lt; 1.5pF.</text>
<text x="11.7" y="193.1">2.ESD components are suggested for ports protection.</text>
</g>
<g font-size="1.7" fill="#000080">
<text x="38.2" y="35.7" transform="rotate(90 38.2 35.7)">C91</text>
<text x="106.8" y="35.4">R110</text>
<text x="51.7" y="38.9">S3</text>
<text x="210.9" y="40.7">C193</text>
<text x="98.8" y="44.3">R79</text>
<text x="210.9" y="42.5">C194</text>
<text x="212.5" y="47.3" transform="rotate(90 212.5 47.3)">C42</text>
<text x="219.6" y="47.3" transform="rotate(90 219.6 47.3)">C32</text>
<text x="226.9" y="44.3">LB19</text>
<text x="95.1" y="50" transform="rotate(90 95.1 50)">C28</text>
<text x="161.6" y="59.2">U3C</text>
<text x="213.4" y="63.1" transform="rotate(90 213.4 63.1)">C95</text>
<text x="217.8" y="63.1" transform="rotate(90 217.8 63.1)">C31</text>
<text x="227.8" y="60.3">LB20</text>
<text x="245.5" y="71">R211</text>
<text x="76.6" y="81.6">LB15</text>
<text x="98.7" y="83.7" transform="rotate(90 98.7 83.7)">C29</text>
<text x="104" y="83.7" transform="rotate(90 104 83.7)">C92</text>
<text x="114" y="79.8">C178</text>
<text x="115" y="78.1">C75</text>
<text x="202.9" y="83.4">R407</text>
<text x="211.7" y="79.8">R149</text>
<text x="211.7" y="78.1">R148</text>
<text x="245.5" y="79.8">R147</text>
<text x="245.5" y="78.1">R144</text>
<text x="245.5" y="83.4">R212</text>
<text x="211.7" y="95.8">R80</text>
<text x="111.1" y="99.7" transform="rotate(90 111.1 99.7)">C93</text>
<text x="217.8" y="100.6" transform="rotate(90 217.8 100.6)">C97</text>
</g>
<g font-size="1.7" fill="#f00">
<text x="80.5" y="34.8">USB_BOOT</text>
<text x="228.1" y="34.8">PCIE_RXN</text>
<text x="101.9" y="40.1">USB1_DP</text>
<text x="101.9" y="38.4">USB1_DM</text>
<text x="197.9" y="41.9">PCIE_TXP</text>
<text x="197.9" y="40.1">PCIE_TXN</text>
<text x="228.1" y="40.1">PCIE_TX-</text>
<text x="228.1" y="41.9">PCIE_TX+</text>
<text x="228.1" y="36.6">PCIE_RXP</text>
<text x="116.1" y="43.7">USB01_REXT</text>
<text x="197.9" y="45.5">AVDD11_COMB</text>
<text x="199.6" y="61.5">AVDD33_COMB</text>
<text x="101.9" y="66.8">USB0_DM</text>
<text x="101.9" y="68.6">USB0_DP</text>
<text x="263.6" y="70.4">PCIE_CLKN_R</text>
<text x="101.9" y="77.5">USB3_TXN</text>
<text x="101.9" y="72.1">USB3_RXN</text>
<text x="101.9" y="73.9">USB3_RXP</text>
<text x="199.6" y="77.5">PCIE_CLKN</text>
<text x="228.1" y="77.5">PCIE_CLK-</text>
<text x="101.9" y="79.2">USB3_TXP</text>
<text x="113.4" y="82.8">AVDD11_USB3</text>
<text x="199.6" y="79.2">PCIE_CLKP</text>
<text x="228.1" y="79.2">PCIE_CLK+</text>
<text x="263.6" y="82.8">PCIE_CLKP_R</text>
<text x="215.6" y="84.6">GPIO3_4</text>
<text x="215.6" y="89.9">WIFI_USBN</text>
<text x="199.6" y="95.2">USB2_REXT</text>
<text x="215.6" y="91.7">WIFI_USBP</text>
</g>
<g font-size="1.6">
<text x="131.2" y="35.2">V20</text>
<text x="193.4" y="35.2">P23</text>
<text x="44.3" y="40.5">1</text>
<text x="60.1" y="40.5">3</text>
<text x="132.1" y="40.5">B8</text>
<text x="132.1" y="38.7">A8</text>
<text x="193.4" y="37">P22</text>
<text x="193.4" y="40.5">R21</text>
<text x="44.3" y="45.8">2</text>
<text x="60.1" y="45.8">4</text>
<text x="132.1" y="47.6">E9</text>
<text x="132.1" y="44.1">E8</text>
<text x="193.4" y="45.8">P17</text>
<text x="193.4" y="42.3">R20</text>
<text x="229.2" y="45.8">1</text>
<text x="239.6" y="45.8">2</text>
<text x="132" y="61.8">D8</text>
<text x="132" y="60.1">C8</text>
<text x="193.4" y="61.8">R19</text>
<text x="193.4" y="65.4">P20</text>
<text x="229.2" y="61.8">1</text>
<text x="239.6" y="61.8">2</text>
<text x="132" y="69">C9</text>
<text x="132" y="67.2">D9</text>
<text x="193.4" y="70.7">T19</text>
<text x="193.4" y="69">R17</text>
<text x="193.4" y="67.2">P21</text>
<text x="131.1" y="77.9">D11</text>
<text x="131.2" y="74.3">A10</text>
<text x="131.2" y="72.5">B10</text>
<text x="193.4" y="77.9">T23</text>
<text x="193.4" y="74.3">T21</text>
<text x="193.4" y="72.5">T20</text>
<text x="78.1" y="83.2">1</text>
<text x="88.5" y="83.2">2</text>
<text x="131.1" y="83.2">H13</text>
<text x="131.1" y="79.6">C11</text>
<text x="193.4" y="79.6">T22</text>
<text x="193.4" y="83.2">U23</text>
<text x="193.4" y="85">U22</text>
<text x="193.4" y="95.6">P19</text>
<text x="193.4" y="92.1">N20</text>
<text x="193.4" y="90.3">N21</text>
<text x="131.2" y="99.2">E11</text>
<text x="193.4" y="99.2">M19</text>
<text x="131" y="113.4">G13</text>
<text x="131.1" y="111.6">D10</text>
<text x="131.1" y="109.9">C10</text>
<text x="193.4" y="113.4">N19</text>
<text x="193.4" y="111.6">M21</text>
<text x="193.4" y="109.9">M20</text>
<text x="226.5" y="193.3">Title</text>
<text x="226.5" y="198.6">Size</text>
<text x="226.5" y="204">Date:</text>
<text x="228.3" y="200.4">A3</text>
<text x="233.6" y="198.6">Document</text>
<text x="235.8" y="204">Thursday, March 29, 2018</text>
<text x="242.1" y="198.6">Number</text>
<text x="262.1" y="204">Sheet</text>
<text x="271" y="204">10</text>
<text x="276.3" y="204">o f</text>
<text x="281.6" y="204">26</text>
<text x="285.2" y="198.6">Rev</text>
<text x="285.7" y="200.7">&lt;B&gt;</text>
</g>
<g font-size="1.6" fill="#004080">
<text x="136.2" y="36.3">USB_BOOT</text>
<text x="136.2" y="41.6">USB1_DP</text>
<text x="136.2" y="39.8">USB1_DN</text>
<text x="182.3" y="36.3">COMB_RXN</text>
<text x="182.4" y="38.1">COMB_RXP</text>
<text x="182.5" y="41.6">COMB_TXN</text>
<text x="136.2" y="45.2">USB01_REXT</text>
<text x="181.2" y="46.9">AVDD_COMB</text>
<text x="182.5" y="43.4">COMB_TXP</text>
<text x="136.2" y="48.7">AVDD33_USB01</text>
<text x="136.2" y="62.9">AVSS_USB01_2</text>
<text x="136.2" y="61.2">AVSS_USB01_1</text>
<text x="179.4" y="62.9">AVDD33_COMB</text>
<text x="136.2" y="70.1">USB0_DP</text>
<text x="136.2" y="68.3">USB0_DN</text>
<text x="179.6" y="71.8">AVSS_COMB_4</text>
<text x="179.6" y="70.1">AVSS_COMB_3</text>
<text x="179.6" y="68.3">AVSS_COMB_2</text>
<text x="179.6" y="66.5">AVSS_COMB_1</text>
<text x="136.2" y="75.4">USB3_RXP</text>
<text x="136.2" y="73.6">USB3_RXN</text>
<text x="179.6" y="75.4">AVSS_COMB_6</text>
<text x="179.6" y="73.6">AVSS_COMB_5</text>
<text x="136.2" y="80.7">USB3_TXP</text>
<text x="136.2" y="79">USB3_TXN</text>
<text x="179.3" y="79">PCIE_REFCLKN</text>
<text x="179.4" y="80.7">PCIE_REFCLKP</text>
<text x="136.2" y="84.3">AVDD_USB3</text>
<text x="172.2" y="86.1">GPIO3_4/SATA0_PWREN</text>
<text x="173.1" y="84.3">GPIO3_5/SATA0_LED_N</text>
<text x="184" y="91.4">USB2_DN</text>
<text x="184.1" y="93.2">USB2_DP</text>
<text x="136.2" y="100.3">AVDD33_USB3</text>
<text x="180.1" y="100.3">AVDD33_USB2</text>
<text x="182" y="96.7">USB2_REXT</text>
<text x="136.2" y="112.7">AVSS_USB3_2</text>
<text x="136.2" y="111">AVSS_USB3_1</text>
<text x="180.3" y="112.7">AVSS_USB2_2</text>
<text x="180.3" y="111">AVSS_USB2_1</text>
<text x="136.2" y="114.5">AVSS_USB3_3</text>
<text x="180.3" y="114.5">AVSS_USB2_3</text>
</g>
<text font-size="1.6" fill="#f00" x="224.5" y="82.8">WIFI_RESET</text>
<g font-size="1.4" fill="#00f">
<text x="156.6" y="41.6">PCIE_TXN</text>
<text x="156.6" y="38">PCIE_RXP</text>
<text x="156.6" y="36.2">PCIE_RXN</text>
<text x="165.4" y="41.6">SATA_TXN</text>
<text x="165.4" y="38">SATA_RXP</text>
<text x="165.4" y="36.2">SATA_RXN</text>
<text x="174.2" y="41.6">USB_TXN</text>
<text x="174.2" y="38">USB_RXP</text>
<text x="174.2" y="36.3">USB_RXN</text>
<text x="156.6" y="43.3">PCIE_TXP</text>
<text x="165.4" y="43.3">SATA_TXP</text>
<text x="174.2" y="43.3">USB_TXP</text>
</g>
</svg>
